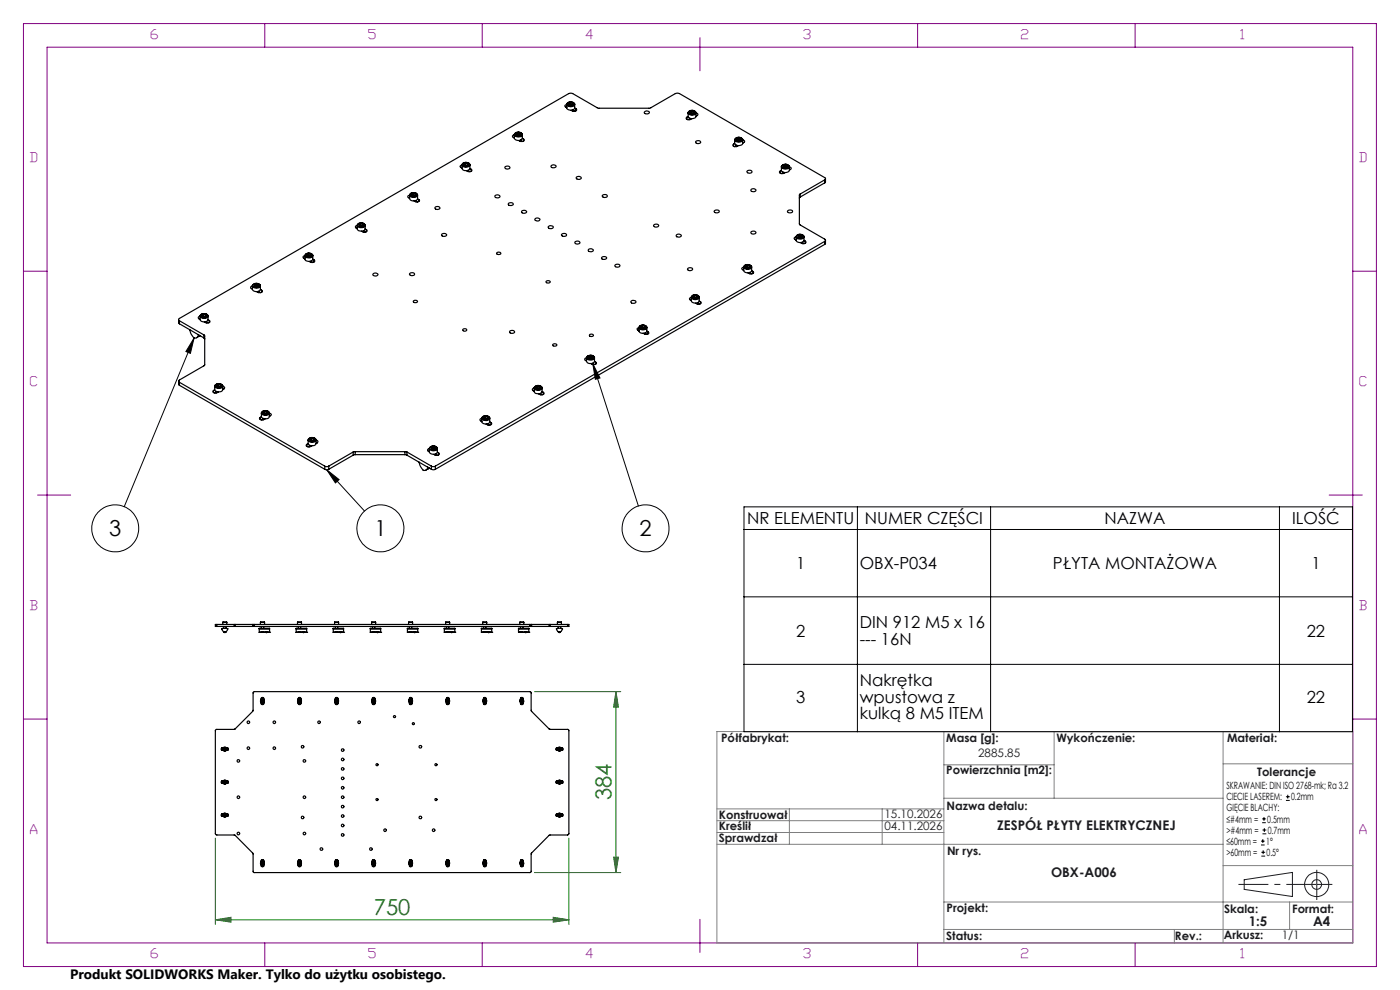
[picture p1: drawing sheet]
<svg xmlns="http://www.w3.org/2000/svg" width="297mm" height="210mm" viewBox="0 0 297 210" stroke-linecap="round" stroke-linejoin="round" font-family="sans-serif">
<g fill="none" stroke="#000" stroke-width=".25">
<path d="M98 35h.1M98 35v.7a1.01 1.01 0 0 0 1.7 0M98 35l-.4 .3 .4 .4M98 35a.97 .97 0 0 0 1.7 0M98.2 34.7a.88 .88 0 0 1 1.4 .3 .84 .84 0 0 1-1.5-.2zM98.7 35.1h-.1h.4M98.7 34.6l-.3 .2 .1 .3 .5 .1 .3-.2-.1-.3M98.7 34.6l.5 .1M98.7 34.6v.5M98.7 35.1h.3M99 35.1h.1M99.2 34.7v.3"/>
<path d="M99.3 36.1v.3M99.3 36.2l.4 .2M99.7 34.8a1.01 1.01 0 0 0-1.7 .2M99.7 34.9v.8M99.7 35.8l.2 .1M99.9 35.9l.2 .2-.2 .3h-.6l-.4-.2M99.9 35.9v.5M107.2 35.3a.51 .51 0 0 1 .6-.1 .51 .51 0 0 1 .3 .5 .6 .6 0 0 1-1-.3zM109.1 29.2h.1M109.1 28.6h.1M109.1 28.6v.7a.97 .97 0 0 0 1.7 0M109.1 28.6l-.4 .3 .4 .4"/>
<path d="M109.1 28.6a.97 .97 0 0 0 1.7 0M109.4 28.2a.83 .83 0 0 1 1.3 .3 .84 .84 0 0 1-1.5-.1zM109.9 28.6l-.2 .1h.4M109.9 28.2l-.4 .2 .1 .3h.5l.3-.1-.1-.3M109.9 28.2l.4 .1M109.9 28.2v.4M109.9 28.6l.2 .1M110.1 28.7h.1M110.3 28.3v.3M110.5 29.7v.3M110.5 29.8l.3 .2M110.8 28.4a1 1 0 0 0-1.7 .2"/>
<path d="M110.8 28.5v.8M110.8 29.3l.3 .2M111.1 29.5l.1 .1a.64 .64 0 0 1-.5 .5 .64 .64 0 0 1-.7-.3M111.1 29.5v.4M117 35.1l.3-.1 .7 .2a.55 .55 0 0 1-.6 .4 .55 .55 0 0 1-.5-.4zM120.2 22.8h.1M120.2 22.2a.96 .96 0 0 1 1.7-.2v.9M120.2 22.1v.8a.97 .97 0 0 0 1.7 0M120.2 22.2l-.4 .3 .4 .4M120.4 21.9a.9 .9 0 0 1 1.4 .2 .84 .84 0 0 1-1.5-.1zM121 22.2l-.1 .1h.3M121 21.8l-.4 .2 .1 .3h.5l.3-.2-.1-.2"/>
<path d="M121 21.8l.4 .1M121 21.8v.4M121 22.2l.2 .1M121.2 22.3h.1M121.4 21.9v.3M121.6 23.3v.3M121.6 23.4l.4 .2M121.9 22.1a.99 .99 0 0 1-1.7 .1M121.9 22.9l.3 .2M122.2 23.1l.1 .1a.64 .64 0 0 1-.5 .5 .64 .64 0 0 1-.7-.3M122.2 23.1v.4M122.2 37.6a.56 .56 0 0 1 .6-.2 .56 .56 0 0 1 .5 .5 .6 .6 0 0 1-1.1-.3z"/>
<path d="M136.8 23.7a.5 .5 0 0 1 .6-.2 .5 .5 0 0 1 .3 .5 .56 .56 0 0 1-.6 .2 .56 .56 0 0 1-.4-.4zM145.7 24.9l-.1 .1a.64 .64 0 0 0 .5 .5 .64 .64 0 0 0 .7-.3M145.7 24.9v.4M146 23.9v.8a.97 .97 0 0 0 1.7 0M146 24.7l-.3 .2M146.1 23.7a.97 .97 0 0 1 1.6 .3 .97 .97 0 0 1-1.7-.1zM146.3 23.6a.74 .74 0 0 1 .7-.2 .74 .74 0 0 1 .5 .7 .87 .87 0 0 1-1.4-.3zM146.3 25.1v.3M146.3 25.2l-.4 .2M146.7 23.6l-.3 .2 .1 .3h.4l.3-.2-.1-.2M146.7 23.6l.4 .1M146.7 23.6v.4"/>
<path d="M146.7 24l-.1 .1M146.7 24l.2 .1M146.9 24.1h-.3M146.9 24.1h.1M147.1 23.7v.3M147.6 30a.56 .56 0 0 1 .6-.2 .56 .56 0 0 1 .4 .5 .6 .6 0 0 1-1-.3zM147.7 24l.4 .3-.4 .4M147.7 23.9v.8M147.7 24.6h.1M155.6 30.6l-.1 .1a.61 .61 0 0 0 .5 .5 .61 .61 0 0 0 .6-.3M155.6 30.6v.4M155.9 29.7v.7a.97 .97 0 0 0 1.7 0"/>
<path d="M155.9 30.4l-.3 .2M156 29.4a.75 .75 0 0 1 .8-.3 .75 .75 0 0 1 .6 .7 .91 .91 0 0 1-1.4-.3zM156.2 30.8v.3M156.2 30.9l-.4 .2M156.6 29.3l-.3 .2 .1 .3h.4l.4-.1-.1-.3M156.6 29.3l.5 .1M156.6 29.3v.4M156.6 29.7l-.1 .1M156.6 29.7l.2 .1M156.8 29.8h-.3M156.8 29.8h.1M157.1 29.4v.3"/>
<path d="M157.6 29.7a.96 .96 0 0 1-1.7-.1 1.01 1.01 0 0 1 1.7 0v.8M157.6 29.7l.4 .3-.4 .4M157.6 30.3h.1M158.6 36.2a.51 .51 0 0 1 .6-.1 .51 .51 0 0 1 .3 .5 .6 .6 0 0 1-1-.3zM165.5 36.3l-.1 .1a.64 .64 0 0 0 .5 .5 .64 .64 0 0 0 .6-.3M165.5 36.3v.5M165.8 35.4v.7a.97 .97 0 0 0 1.7 0v-.7M165.8 36.2l-.3 .1M166.1 35a.83 .83 0 0 1 1.3 .3 .84 .84 0 0 1-1.5-.1zM166.1 36.5v.3M166.1 36.6l-.4 .2M166.5 35l-.3 .2 .1 .3 .4 .1 .3-.2v-.3"/>
<path d="M166.5 35l.5 .1M166.5 35v.4M166.5 35.4l-.1 .1M166.5 35.4l.2 .1M166.7 35.5h-.3M166.7 35.5h.1M167 35.1v.3M167.4 35.2a.97 .97 0 0 0-1.6 .2 .99 .99 0 0 0 1.7 0M167.4 35.3l.1 .1M167.5 35.4l.4 .3-.4 .4M167.5 36h.1M174.9 38.2a.26 .26 0 0 0 .2-.3 .26 .26 0 0 0-.2-.2l-31-17.9-.6 .1-5.5 3.1h-10.8l-5.5-3.1-.6-.1-82.8 47.7a.26 .26 0 0 0-.2 .3 .26 .26 0 0 0 .2 .2"/>
<path d="M174.9 38.2l-5.1 3M174.9 38.2v.6M174.9 38.8l-5.1 3M175.1 37.9v.7l-.2 .2M64.6 54.9h.1M64.7 54.2a.96 .96 0 0 1 1.7-.1v.9a.97 .97 0 0 1-1.7 0M64.7 54.2l-.4 .3 .4 .4M64.7 54.2a1.01 1.01 0 0 0 1.7 0M64.7 54.2v.8M64.9 53.9a.85 .85 0 0 1 1.4 .3 .86 .86 0 0 1-1.5-.1zM65.4 53.9v.4M65.4 53.9l-.3 .2 .1 .2 .4 .1 .4-.2-.1-.2"/>
<path d="M65.4 53.9l.5 .1M65.4 54.3l-.1 .1M65.4 54.3h.3M65.7 54.3l-.4 .1M65.7 54.3h.1M65.9 54v.3M66 55.3v.4M66 55.4l.4 .3M66.4 55l.2 .1M66.6 55.1l.1 .1a.64 .64 0 0 1-.5 .5 .64 .64 0 0 1-.6-.3M66.6 55.1v.5M75.8 47.8l-.4 .3 .3 .4"/>
<path d="M75.8 47.8a1.01 1.01 0 0 0 1.7 0M76.1 47.4a.85 .85 0 0 1 1.3 .4 .86 .86 0 0 1-1.5-.1zM76.5 47.9h.3M76.5 47.5l-.3 .2 .1 .2 .4 .1 .4-.2-.1-.3M76.5 47.5h.5M76.5 47.5v.4M76.8 47.9h.1M77 47.5v.4M77.1 48.9v.3M77.1 49l.4 .2M77.5 47.7a.98 .98 0 0 0-1.7 .1M77.5 47.7v.8a.97 .97 0 0 1-1.7 0v-.7"/>
<path d="M77.5 48.6l.2 .1M77.7 48.7l.2 .1a.64 .64 0 0 1-.6 .5 .64 .64 0 0 1-.6-.3M77.7 48.7v.5M79.2 58l.6-.1 .3 .2a.47 .47 0 0 1-.3 .5 .47 .47 0 0 1-.6-.2l-.1-.2zM86.9 42.1h.1M86.9 41.4h.1M86.9 41.4l-.4 .3 .4 .4M86.9 58.1a.56 .56 0 0 1 .6-.3 .56 .56 0 0 1 .4 .5 .6 .6 0 0 1-1-.2zM86.9 41.4a1.01 1.01 0 0 0 1.7 0M87.1 41.1a.88 .88 0 0 1 1.4 .3 .88 .88 0 0 1-1.5-.1zM87.6 41.5h.3M87.6 41.1l-.3 .1 .1 .3 .4 .1 .4-.2-.1-.3"/>
<path d="M87.6 41.1h.5M87.6 41.1v.3M87.6 41.4l-.1 .1M87.6 41.4l.3 .1M87.9 41.5h.1M88.1 41.1v.3M88.2 42.5v.3M88.2 42.6l.4 .3M88.6 41.3a1.01 1.01 0 0 0-1.7 .1M88.6 41.3v.8a.97 .97 0 0 1-1.7 0v-.7M88.6 42.2l.2 .1M88.8 42.3l.2 .1a.65 .65 0 0 1-.6 .5 .65 .65 0 0 1-.6-.3"/>
<path d="M88.8 42.3v.4M92.4 43.9a.51 .51 0 0 1 .5-.1 .51 .51 0 0 1 .4 .5 .56 .56 0 0 1-.6 .2 .56 .56 0 0 1-.4-.5zM93.8 49.6a.51 .51 0 0 1 .6-.1 .51 .51 0 0 1 .3 .5 .56 .56 0 0 1-.6 .2 .56 .56 0 0 1-.4-.5zM105 41.5a.56 .56 0 0 1 .6-.2 .56 .56 0 0 1 .4 .5 .62 .62 0 0 1-1-.3zM105.4 53.6a.47 .47 0 0 1 .5-.1 .47 .47 0 0 1 .3 .4 .49 .49 0 0 1-.8-.3zM107.9 43.1a.51 .51 0 0 1 .6-.2 .51 .51 0 0 1 .3 .6 .56 .56 0 0 1-.5 .1 .56 .56 0 0 1-.5-.4zM110.7 44.7a.51 .51 0 0 1 .6-.1 .51 .51 0 0 1 .4 .5 .56 .56 0 0 1-.6 .2 .56 .56 0 0 1-.4-.5zM113.5 46.5a.63 .63 0 0 1 1 .1 .65 .65 0 0 1-1 0zM115.9 59.7a.47 .47 0 0 1 .4-.2 .47 .47 0 0 1 .4 .4 .47 .47 0 0 1-.5 .2 .47 .47 0 0 1-.3-.4zM116.3 48.1a.65 .65 0 0 1 1.1 .2 .6 .6 0 0 1-.6 .2 .6 .6 0 0 1-.5-.4zM119.2 49.6a.51 .51 0 0 1 .6-.1 .51 .51 0 0 1 .4 .5 .6 .6 0 0 1-1.1-.3zM122 51.4a.56 .56 0 0 1 .6-.3 .56 .56 0 0 1 .4 .5 .6 .6 0 0 1-1-.2z"/>
<path d="M124.9 52.9l.5-.1 .4 .1a.49 .49 0 0 1-.3 .6 .49 .49 0 0 1-.6-.2l-.1-.2zM127.6 54.6a.63 .63 0 0 1 1.1 .2 .61 .61 0 0 1-1.1-.2zM127.9 41.4a.51 .51 0 0 1 .6-.2 .51 .51 0 0 1 .3 .5 .6 .6 0 0 1-1-.2zM130.5 56.3a.63 .63 0 0 1 1 .1 .58 .58 0 0 1-.6 .3 .58 .58 0 0 1-.4-.4zM138.8 47.7a.5 .5 0 0 1 .6-.2 .5 .5 0 0 1 .3 .5 .56 .56 0 0 1-.6 .2 .56 .56 0 0 1-.4-.4zM143.6 49.8l.5-.1 .3 .1a.49 .49 0 0 1-.2 .5 .49 .49 0 0 1-.6-.1l-.2-.2zM146 56.9a.5 .5 0 0 1 .6-.2 .5 .5 0 0 1 .3 .5 .56 .56 0 0 1-.6 .2 .56 .56 0 0 1-.4-.4zM151.6 44.7a.51 .51 0 0 1 .6-.2 .51 .51 0 0 1 .3 .5 .6 .6 0 0 1-1-.2zM157.8 56.6v.8a.97 .97 0 0 0 1.7 0v-.9a.98 .98 0 0 0-1.7 .2M157.8 56.7l-.5 .3 .4 .3M158 56.3a.76 .76 0 0 1 .8-.2 .76 .76 0 0 1 .5 .7 .91 .91 0 0 1-1.4-.3zM158.5 56.3l-.3 .2 .1 .3h.4l.4-.2-.1-.2"/>
<path d="M158.5 56.3l.5 .1M158.5 56.3v.4M158.5 56.7l-.1 .1M158.5 56.7l.2 .1M158.7 56.8h-.3M158.7 56.8h.1M159 56.4v.3M159.1 57.8v.3M159.1 57.9l.4 .2M159.4 40.1l.5-.1 .4 .2a.49 .49 0 0 1-.3 .5 .49 .49 0 0 1-.6-.1l-.1-.2zM159.4 49.1a.51 .51 0 0 1 .6-.1 .51 .51 0 0 1 .3 .5 .56 .56 0 0 1-.6 .2 .56 .56 0 0 1-.4-.5zM159.5 56.6a.99 .99 0 0 1-1.7 .1"/>
<path d="M159.5 57.4l.2 .2M159.7 57.6l.1 .1a.64 .64 0 0 1-.5 .5 .64 .64 0 0 1-.6-.3M159.7 57.6v.4M167.2 44.7a.51 .51 0 0 1 .6-.2 .51 .51 0 0 1 .3 .5 .6 .6 0 0 1-1-.2zM168.8 50.9h.1M168.9 50.2v.8a.97 .97 0 0 0 1.7 0v-.9a.98 .98 0 0 0-1.7 .2M168.9 50.3l-.4 .2 .4 .4M168.9 50.3a1.01 1.01 0 0 0 1.7 0M169.1 50a.9 .9 0 0 1 1.4 .2 .86 .86 0 0 1-1.5-.1zM169.6 50.3l-.1 .1 .4-.1M169.6 49.9l-.3 .2 .1 .2 .4 .1 .4-.2-.1-.2M169.6 49.9l.5 .1"/>
<path d="M169.6 49.9v.4M169.6 50.3h.3M169.8 41.2l-.2 .1v6.3l5.3 3.1a.26 .26 0 0 1 .2 .3 .26 .26 0 0 1-.2 .2M169.8 41.8l-.2 .2M169.8 41.2v.6M169.9 50.3h.1M170.1 50v.3M170.2 51.4v.3M170.2 51.5l.4 .2M170.6 51l.2 .1M170.8 51.1l.2 .2a.64 .64 0 0 1-.6 .4 .64 .64 0 0 1-.6-.2M170.8 51.1v.5"/>
<path d="M174.9 51.2l-82.5 47.7M174.9 51.2v.6M174.9 51.8l-82.5 47.7M175.1 51v.7l-.2 .1M37.9 67.8v.7l.2 .2M38.1 68l5.2 3M38.1 68.7l5.2 3M38.1 68v.7M40.3 69.9l.4 1.2a.69 .69 0 0 0 .7 .6 .69 .69 0 0 0 .7-.6M42.1 71v.1M42.2 71.4l.2-.2-.7 .4M42.2 71l-.1 .1"/>
<path d="M42.4 67.7h.1M42.4 67.1a.98 .98 0 0 1 1.7-.2v.9a.97 .97 0 0 1-1.7 0M42.4 67.1h.1M42.4 67.1l-.3 .3 .3 .4M42.4 67.1a.97 .97 0 0 0 1.7 0M42.4 67.1v.7M42.7 66.7a.83 .83 0 0 1 1.3 .3 .84 .84 0 0 1-1.5-.1zM43.1 67.2h.3M43.2 66.7l-.3 .2v.3h.5l.3-.1-.1-.3M43.2 66.7l.4 .1M43.2 66.7v.4M43.2 67.1l-.1 .1"/>
<path d="M43.2 67.1l.2 .1M43.3 71l.1 .2v6.3l-5.3 3.1a.26 .26 0 0 0-.2 .2 .26 .26 0 0 0 .2 .3M43.3 71.7l.1 .2M43.3 71v.7M43.4 67.2h.1M43.6 66.8v.3M43.8 68.2v.3M43.8 68.3l.4 .2M44.1 67.8l.3 .2M44.4 68l.1 .1a.64 .64 0 0 1-.5 .5 .64 .64 0 0 1-.6-.3M44.4 68v.4M53.5 61.3h.1"/>
<path d="M53.6 60.7a.96 .96 0 0 1 1.6-.2v.9a.97 .97 0 0 1-1.6 0M53.6 60.7l-.4 .3 .4 .3M53.6 60.6v.8M53.7 60.4a.9 .9 0 0 1 1.4 .2 .84 .84 0 0 1-1.4-.1zM54.3 60.7l-.1 .1 .3-.1M54.3 60.3l-.3 .2v.2l.5 .1 .4-.2-.1-.2M54.3 60.3l.5 .1M54.3 60.3v.4M54.3 60.7h.2M54.5 60.7h.1M54.8 60.4v.3M54.9 61.8v.3"/>
<path d="M54.9 61.9l.4 .2M55.2 60.6a.99 .99 0 0 1-1.6 .1M55.2 61.4l.3 .2M55.5 61.6l.1 .1a.64 .64 0 0 1-.5 .4 .64 .64 0 0 1-.6-.2M55.5 61.6v.4M87.7 63.8a.47 .47 0 0 1 .5-.1 .47 .47 0 0 1 .3 .4 .47 .47 0 0 1-.4 .1 .47 .47 0 0 1-.4-.4zM98.2 69.9a.4 .4 0 0 1 .5-.2 .4 .4 0 0 1 .2 .5h-.5l-.2-.1zM108.2 70.2a.51 .51 0 0 1 .6-.2 .51 .51 0 0 1 .3 .5 .56 .56 0 0 1-.6 .2 .56 .56 0 0 1-.4-.4zM117.3 73.1a.48 .48 0 0 1 .4-.2 .48 .48 0 0 1 .4 .4 .48 .48 0 0 1-.5 .1 .48 .48 0 0 1-.3-.3zM124.4 75.9a1 1 0 0 1 1.7-.1v.8M124.4 75.9h.1M124.4 75.9v.7a.97 .97 0 0 0 1.7 0"/>
<path d="M124.4 75.9l-.4 .3 .4 .4M124.4 75.9a1.01 1.01 0 0 0 1.7 0M124.7 75.5a.83 .83 0 0 1 1.3 .4 .88 .88 0 0 1-1.5-.1zM125.1 76h.3M125.1 70.9h.3l.5 .1a.41 .41 0 0 1-.4 .4 .41 .41 0 0 1-.4-.4zM125.2 75.6l-.4 .1 .1 .3 .5 .1 .3-.2-.1-.3M125.2 75.6h.4M125.2 75.6v.3M125.2 75.9l-.1 .1M125.2 75.9l.2 .1M125.4 76h.1M125.6 75.6v.3"/>
<path d="M125.8 77v.3M125.8 77.1l.4 .2M126.1 76.7l.3 .1M126.4 76.8l.1 .1a.64 .64 0 0 1-.5 .5 .64 .64 0 0 1-.7-.3M126.4 76.8v.4M133.8 63.9a.65 .65 0 0 1 1.1 .2 .6 .6 0 0 1-.6 .2 .6 .6 0 0 1-.5-.4zM135.5 69.5h.1M135.5 69.5l-.4 .3 .4 .4M135.5 69.5a.97 .97 0 0 0 1.7 0M135.7 69.2a1.16 1.16 0 0 1 1.5 .1v.9a.98 .98 0 0 1-1.7 0zM135.8 69.1a.83 .83 0 0 1 1.3 .4 .84 .84 0 0 1-1.5-.2zM136.3 69.5l.2 .1"/>
<path d="M136.3 69.1l-.3 .2v.3l.5 .1 .3-.2-.1-.3M136.3 69.1l.4 .1M136.3 69.1v.4M136.5 69.6h.1M136.7 69.2v.3M136.9 70.6v.3M136.9 70.7l.4 .2M137.2 70.3l.3 .1M137.5 70.4l.1 .4-.3 .1-.8-.2M137.5 70.4v.4M146.6 63.1v.7a.97 .97 0 0 0 1.7 0v-.9a1 1 0 0 0-1.7 .2M146.6 63.1h.1"/>
<path d="M146.6 63.1l-.3 .3 .3 .3M146.6 63.1a.97 .97 0 0 0 1.7 0M146.9 62.7a.83 .83 0 0 1 1.3 .3 .84 .84 0 0 1-1.4-.1zM147.3 63.2h.3M147.4 62.7l-.3 .2v.3h.5l.4-.1-.2-.3M147.4 62.7l.4 .1M147.4 62.7v.4M147.4 63.1l-.1 .1M147.4 63.1l.2 .1M147.6 63.2h.1M147.8 62.8v.3M148 64.2v.3"/>
<path d="M148 64.3l.4 .2M148.3 63.8l.3 .2M148.6 64l.1 .1a.64 .64 0 0 1-.5 .5 .64 .64 0 0 1-.6-.3M148.6 64v.4M37.9 80.8v.8l.2 .1M38.1 81.1l30.8 17.8M38.1 81.1v.6M38.1 81.7l30.8 17.8M45.3 82.8l-.1 .1a.63 .63 0 0 0 .5 .5 .63 .63 0 0 0 .7-.3M45.3 82.8v.5M45.5 81.9v.7a1 1 0 0 0 1.8 0M45.5 82.7l-.2 .1"/>
<path d="M45.7 81.6a.95 .95 0 0 1 1.5 .3 .97 .97 0 0 1-1.7 0zM45.7 81.7a.93 .93 0 0 1 1.5 .2 .87 .87 0 0 1-1.6-.1zM45.9 83v.4M45.9 83.1l-.4 .3M46.3 82h-.1h.3M46.3 81.6l-.3 .1 .1 .3 .4 .1 .3-.2-.1-.2M46.3 81.6l.4 .1M46.3 81.6v.4M46.3 82h.2M46.5 82h.1M46.7 81.7v.3M47.3 81.9l.4 .3-.4 .4"/>
<path d="M47.3 82.6h.1M47.3 81.9v.7M55.2 88.5l-.1 .1a.61 .61 0 0 0 .5 .5 .61 .61 0 0 0 .6-.2M55.2 88.5v.5M55.5 87.6v.8a.97 .97 0 0 0 1.6 0v-.9a.98 .98 0 0 0-1.6 .2 .99 .99 0 0 0 1.6-.1M55.5 88.4l-.3 .1M55.6 87.4a.9 .9 0 0 1 1.4 .2 .84 .84 0 0 1-1.4-.1zM55.8 88.8v.3M55.8 88.9l-.4 .2M56.2 87.7l-.1 .1 .3-.1M56.2 87.3l-.3 .1 .1 .3 .4 .1 .4-.2-.1-.2M56.2 87.3l.5 .1"/>
<path d="M56.2 87.3v.4M56.2 87.7h.2M56.4 87.7h.1M56.7 87.4v.3M57.1 87.7l.5 .2-.5 .4M57.1 88.3h.1M65.1 94.3l-.1 .1a.64 .64 0 0 0 .5 .5 .64 .64 0 0 0 .6-.3M65.1 94.3v.4M65.4 93.3v.8a.97 .97 0 0 0 1.7 0v-.8M65.4 94.1l-.3 .2M65.5 93.1a.97 .97 0 0 1 1.6 .3 .97 .97 0 0 1-1.7-.1zM65.5 93.1a.93 .93 0 0 1 1.5 .2 .84 .84 0 0 1-1.5-.1z"/>
<path d="M65.7 94.5v.3M65.7 94.6l-.4 .2M66.1 93.4l-.1 .1 .3-.1M66.1 93l-.3 .2 .1 .2 .4 .1 .3-.2-.1-.2M66.1 93l.4 .1M66.1 93v.4M66.1 93.4h.2M66.3 93.4l.1 .1M66.5 93.1v.3M67.1 93.4l.4 .3-.4 .3M67.1 94h.1M68.9 98.9h.8"/>
<path d="M68.9 99.5h.8M68.9 98.9v.6M69.7 98.9v.6M74.9 95.9l-5.2 3M74.9 95.9v.6M74.9 96.5l-5.2 3M75.4 95.8l-.5 .1M75.4 96.4l-.5 .1M75.4 95.8h10.5M75.4 95.8v.6M75.4 96.4h10.5M85.9 95.8l.4 .1"/>
<path d="M85.9 96.4l.4 .1M85.9 95.8v.6M86.3 95.9l5.2 3M86.3 95.9v.6M86.3 96.5l5.2 3M88.9 98l.5 1.2a.69 .69 0 0 0 .7 .6 .69 .69 0 0 0 .6-.6M90.7 99.1v.1M90.8 99.5l.3-.2-.8 .4M90.8 99.1l-.1 .1M91.1 95.8h.1M91.1 95.2a.96 .96 0 0 1 1.7-.2v.9M91.1 95.1v.8a.97 .97 0 0 0 1.7 0"/>
<path d="M91.1 95.2l-.4 .3 .4 .3M91.4 94.7a.74 .74 0 0 1 .8-.1 .74 .74 0 0 1 .4 .6 .91 .91 0 0 1-1.4-.2zM91.5 98.9h.9M91.5 99.5h.9M91.5 98.9v.6M91.9 94.8l-.4 .2 .1 .2 .4 .1 .4-.2-.1-.2M91.9 94.8l.4 .1M91.9 94.8v.4M91.9 95.2h-.2M91.9 95.2h.2M92.1 95.2l-.3 .1M92.1 95.2h.1"/>
<path d="M92.3 94.9v.3M92.4 98.9v.6M92.4 96.3v.3M92.4 96.4l.4 .2M92.8 95.1a.99 .99 0 0 1-1.7 .1M92.8 95.9l.2 .2M93 96.1l.2 .1a.64 .64 0 0 1-.5 .5 .64 .64 0 0 1-.7-.3M93 96.1v.4M102.2 89.4h.1M102.2 88.8a.96 .96 0 0 1 1.7-.2v.9M102.2 88.7v.8a.97 .97 0 0 0 1.7 0M102.2 88.8l-.4 .2 .4 .4"/>
<path d="M102.2 88.8a1.01 1.01 0 0 0 1.7 0M102.4 88.5a.89 .89 0 0 1 1.4 .2 .86 .86 0 0 1-1.5-.1zM103 88.4l-.4 .1 .1 .3 .5 .1 .3-.2-.1-.2M103 88.4l.4 .1M103 88.4v.4M103 88.8l-.2 .1M103 88.8h.2M103.2 88.8l-.3 .1M103.2 88.8h.1M103.4 88.5v.3M103.5 89.8v.4M103.5 89.9l.4 .3"/>
<path d="M103.9 89.5l.2 .1M104.1 89.6l.2 .1a.64 .64 0 0 1-.5 .5 .64 .64 0 0 1-.7-.3M104.1 89.6v.5M113.3 82.3a.96 .96 0 0 1 1.7-.1v.8M113.3 82.3v.7a.97 .97 0 0 0 1.7 0M113.3 82.3l-.4 .3 .4 .4M113.3 82.3a1.01 1.01 0 0 0 1.7 0M113.3 83h.1M113.5 82a.9 .9 0 0 1 1.4 .3 .86 .86 0 0 1-1.5-.1zM114.1 82l-.4 .2 .1 .2 .5 .1 .3-.2-.1-.3M114.1 82h.4M114.1 82v.4"/>
<path d="M114.1 82.4h-.2M114.1 82.4h.2M114.3 82.4h-.3M114.3 82.4h.1M114.5 82v.4M114.7 83.4v.3M114.7 83.5l.3 .2M115 83.1l.3 .1M115.3 83.2l.1 .1a.64 .64 0 0 1-.5 .5 .64 .64 0 0 1-.7-.3M115.3 83.2v.5M46 132.5h-.3v.4h.3M46 132.5h3.7"/>
<path d="M46 132.9h3.7M46 132.5v.4M47.1 133.3h1.2a.63 .63 0 0 1-.6 .8 .63 .63 0 0 1-.6-.8zM47.3 132h.8M47.3 132v.5M47.4 134h.1M47.4 134l.1 .1M47.4 132.9v.4M47.5 134.1h.4M47.5 134.1h.1M47.7 134.1h.1M47.8 134.1h.1"/>
<path d="M47.9 134h.1M47.9 134v.1M47.9 132.9v.4M48.1 132v.5M49.7 132.5h.2M49.7 132.9h.2M49.7 132.5v.4M49.9 132.5h3.7M49.9 132.9h3.7M49.9 132.5v.4M53.6 132.5h.1M53.6 132.9h.1"/>
<path d="M53.6 132.5v.4M53.7 132.5h.3M53.7 132.9h.3M53.7 132.5v.4M54 132.5v.4M54 132.5h58.4M54 132.9h58.4M55 133.3v.1M55 133.4v.7M55 134.1h.1M55 133.3h2.2M55 134.1h.5"/>
<path d="M55 133.4h2.2M55.2 132h.9M55.2 132v.5M55.4 132.9v.4M55.5 134.1h.1M55.5 134h.3M55.7 134l.2 .1M55.8 134.1h-.3M55.9 134.1h.1M55.9 134.1h.5M56 132.9v.4M56.1 132v.5"/>
<path d="M56.4 134.1h.3M56.4 134.1h.1M56.7 134.1h.1M56.7 134.1h.5M57.2 133.3v.1M57.2 133.4v.7M57.2 134.1h.1M62.8 133.3v.1M62.8 133.4v.7M62.8 134.1h.1M62.8 134.1h.5M62.8 133.4h2.3"/>
<path d="M62.8 133.3h2.3M63.1 132h.9M63.1 132v.5M63.3 132.9v.4M63.3 134.1h.1M63.4 134h.3M63.6 134l.1 .1M63.7 134.1h-.4M63.7 134.1h.1M63.7 134.1h.5M63.8 132.9v.4M64 132v.5"/>
<path d="M64.2 134.1h.4M64.2 134.1h.1M64.6 134.1h.1M64.6 134.1h.5M65.1 133.3v.1M65.1 133.4v.7M65.1 134.1h.1M70.7 133.3v.1M70.7 133.4v.7M70.7 134.1h.1M70.7 134.1h.5M70.7 133.4h2.2"/>
<path d="M70.7 133.3h2.2M71 132h.8M71 132v.5M71.2 132.9v.4M71.2 134.1h.1M71.3 134h.2M71.5 134l.1 .1M71.6 134.1h-.4M71.6 134.1h.1M71.6 134.1h.5M71.6 132.9v.4M71.8 132v.5"/>
<path d="M72.1 134.1h.3M72.1 134.1h.1M72.4 134.1h.1M72.4 134.1h.5M72.9 133.3v.1M72.9 133.4v.7M72.9 134.1h.1M78.6 133.3v.1M78.6 133.4v.7M78.6 134.1h.1M78.6 134.1h.5M78.6 133.4h2.2"/>
<path d="M78.6 133.3h2.2M78.8 132h.9M78.8 132v.5M79 132.9v.4M79.1 134.1h.1M79.1 134h.3M79.3 134l.2 .1M79.4 134.1h-.3M79.5 134.1h.1M79.5 134.1h.4M79.5 132.9v.4M79.7 132v.5"/>
<path d="M79.9 134.1h.4M79.9 134.1h.1M80.3 134.1h.1M80.3 134.1h.5M80.8 133.3v.1M80.8 133.4v.7M80.8 134.1h.1M86.4 133.3v.1M86.4 133.4v.7M86.4 134.1h.1M86.4 134.1h.5M86.4 133.4h2.2"/>
<path d="M86.4 133.3h2.2M86.7 132h.8M86.7 132v.5M86.9 132.9v.4M86.9 134.1h.1M87 134h.3M87.2 134l.1 .1M87.3 134.1h-.4M87.3 134.1h.1M87.3 134.1h.5M87.3 132.9v.4M87.5 132v.5"/>
<path d="M87.8 134.1h.3M87.8 134.1h.1M88.1 134.1h.1M88.1 134.1h.5M88.6 133.3v.1M88.6 133.4v.7M88.6 134.1h.1M94.3 133.3v.1M94.3 133.4v.7M94.3 134.1h.1M94.3 134.1h.5M94.3 133.4h2.2"/>
<path d="M94.3 133.3h2.2M94.5 132h.9M94.5 132v.5M94.7 132.9v.4M94.8 134.1h.1M94.8 134h.3M95 134l.2 .1M95.1 134.1h-.3M95.2 134.1h.1M95.2 134.1h.5M95.2 132.9v.4M95.4 132v.5"/>
<path d="M95.7 134.1h.3M95.7 134.1h.1M96 134.1h.1M96 134.1h.5M96.5 133.3v.1M96.5 133.4v.7M96.5 134.1h.1M102.1 133.3v.1M102.1 133.4v.7M102.1 134.1h.1M102.1 134.1h.5M102.1 133.4h2.2"/>
<path d="M102.1 133.3h2.2M102.4 132h.9M102.4 132v.5M102.6 132.9v.4M102.6 134.1h.1M102.7 134h.3M102.9 134l.1 .1M103 134.1h-.4M103 134.1h.1M103 134.1h.5M103.1 132.9v.4M103.3 132v.5"/>
<path d="M103.5 134.1h.4M103.5 134.1h.1M103.9 134.1h.1M103.9 134.1h.4M104.3 133.3v.1M104.3 133.4v.7M104.3 134.1h.1M110 133.3v.1M110 133.4v.7M110 134.1h.1M110 134.1h.5M110 133.4h2.2"/>
<path d="M110 133.3h2.2M110.3 132h.8M110.3 132v.5M110.4 132.9v.4M110.5 134.1h.1M110.5 134h.3M110.7 134l.2 .1M110.8 134.1h-.3M110.9 134.1h.1M110.9 134.1h.5M110.9 132.9v.4M111.1 132v.5"/>
<path d="M111.4 134.1h.3M111.4 134.1h.1M111.7 134.1h.1M111.7 134.1h.5M112.2 133.3v.1M112.2 133.4v.7M112.2 134.1h.1M112.4 132.5h.3M112.4 132.9h.3M112.4 132.5v.4M112.7 132.5h.1M112.7 132.9h.1"/>
<path d="M112.7 132.5v.4M112.8 132.5h3.7M112.8 132.9h3.7M112.8 132.5v.4M116.5 132.5h.2M116.5 132.9h.2M116.5 132.5v.4M116.7 132.5h3.7M116.7 132.9h3.7M116.7 132.5v.4M118 133.3h1.3a.64 .64 0 0 1-.6 .8 .64 .64 0 0 1-.7-.8zM118.3 132h.8"/>
<path d="M118.3 132v.5M118.4 134h.1M118.4 132.9v.4M118.4 134l.1 .1M118.5 134.1h.4M118.5 134.1h.1M118.7 134.1h.1M118.8 134.1h.1M118.9 134h.1M118.9 132.9v.4M118.9 134v.1M119.1 132v.5"/>
<path d="M120.4 132.5h.3v.4h-.3M120.4 132.5v.4M47 158.7v.4M47.1 158.6v.6M47.3 158.6v.2M47.3 159.1v.1M47.4 158.6h-.2a.27 .27 0 0 0-.3 .3 .27 .27 0 0 0 .3 .3h.2M47.6 158.7h.2v.4h-.2l-.2-.2zM48 158.6h.2a.27 .27 0 0 1 .3 .3 .27 .27 0 0 1-.3 .3h-.2M48.1 158.6v.2M48.1 159.1v.1M48.3 158.6v.6"/>
<path d="M53.8 146.8l58.7-.1 .2 .2v3.9l3.9 3.9h3.9l.2 .2-.1 22.1-.2 .1-3.9 .1-3.8 3.7v4l-.2 .2h-58.6l-.2-.2-.1-4-3.8-3.7-3.8-.1-.3-.2v-22l.2-.2h3.9l3.9-3.9zM55.4 149v.2a.27 .27 0 0 0 .3 .3 .27 .27 0 0 0 .3-.3v-.2M55.4 148.4v-.2a.27 .27 0 0 1 .3-.3 .27 .27 0 0 1 .3 .3v.2M55.4 149.1h.1M55.4 148.3h.1M55.4 148.1h.6M55.4 149.3h.6M55.5 149.4h.4M55.5 148.1h.4M55.6 148.5h.2l.1 .2-.1 .2h-.2l-.1-.2zM55.8 149.1h.2M55.8 148.3h.2"/>
<path d="M63.3 148.4v-.2a.28 .28 0 0 1 .2-.3 .28 .28 0 0 1 .3 .3v.2M63.3 149v.2a.28 .28 0 0 0 .2 .3 .28 .28 0 0 0 .3-.3v-.2M63.3 149.1h.1M63.3 148.3h.1M63.3 148.1h.5M63.3 149.3h.5M63.3 149.4h.5M63.4 148.5h.3l.1 .2-.2 .2h-.2zM63.7 149.1h.1M63.7 148.3h.1M71.1 148.4v-.2a.28 .28 0 0 1 .3-.3 .28 .28 0 0 1 .3 .3v.2M71.1 149v.2a.28 .28 0 0 0 .3 .3 .28 .28 0 0 0 .3-.3v-.2"/>
<path d="M71.1 149.1h.2M71.1 148.3h.2M71.2 149.4h.4M71.2 148.1h.4M71.2 149.3h.4M71.3 148.5h.2l.1 .2-.1 .2h-.2l-.1-.2zM71.5 149.1h.2M71.5 148.3h.2M79 148.4v-.2a.27 .27 0 0 1 .3-.3 .27 .27 0 0 1 .2 .3v.2M79 149v.2a.27 .27 0 0 0 .3 .3 .27 .27 0 0 0 .2-.3v-.2M79 149.1h.1M79 148.3h.1"/>
<path d="M79 148.1h.5M79 149.3h.5M79 149.4h.5M79.2 148.5h.2v.4h-.3l-.1-.2zM79.4 149.1h.1M79.4 148.3h.1M86.9 148.4v-.2a.27 .27 0 0 1 .2-.3 .27 .27 0 0 1 .3 .3v.2M86.9 149v.2a.27 .27 0 0 0 .2 .3 .27 .27 0 0 0 .3-.3v-.2M86.9 149.1h.1M86.9 148.3h.1M86.9 148.1h.5M86.9 149.3h.5"/>
<path d="M86.9 149.4h.4M86.9 148.1h.4M87 148.5h.2l.1 .2-.1 .2h-.2zM87.2 149.1h.2M87.2 148.3h.2M94.7 148.4v-.2a.28 .28 0 0 1 .3-.3 .28 .28 0 0 1 .2 .3v.2M94.7 149v.2a.28 .28 0 0 0 .3 .3 .28 .28 0 0 0 .2-.3v-.2M94.7 149.1h.1M94.7 148.3h.1M94.7 148.1h.5M94.7 149.3h.5M94.8 149.4h.4"/>
<path d="M94.8 148.1h.4M94.9 148.5h.2l.1 .2-.1 .2h-.2zM95.1 149.1h.1M95.1 148.3h.1M102.6 149v.2a.28 .28 0 0 0 .2 .3 .28 .28 0 0 0 .3-.3v-.2M102.6 148.4v-.2a.28 .28 0 0 1 .2-.3 .28 .28 0 0 1 .3 .3v.2M102.6 149.1h.1M102.6 148.3h.1M102.6 149.4h.4M102.6 148.1h.4M102.6 148.1h.5M102.6 149.3h.5"/>
<path d="M102.7 148.5h.2v.4h-.2l-.1-.2zM103 149.1h.1M103 148.3h.1M110.4 148.4v-.2a.27 .27 0 0 1 .3-.3 .27 .27 0 0 1 .2 .3v.2M110.4 149v.2a.27 .27 0 0 0 .3 .3 .27 .27 0 0 0 .2-.3v-.2M110.4 149.1h.1M110.4 148.3h.1M110.4 148.1h.5M110.4 149.3h.5M110.5 149.4h.4M110.5 148.1h.4M110.6 148.5h.2v.4h-.2l-.1-.2z"/>
<path d="M110.8 149.1h.1M110.8 148.3h.1M118.1 158.6v.6M118.3 158.6v.2M118.3 159.1v.1M118.4 158.6h-.2a.27 .27 0 0 0-.3 .3 .27 .27 0 0 0 .3 .3h.2M118.6 158.7h.2l.1 .2-.1 .2h-.2zM119 158.6a.29 .29 0 0 1 .4 .2 .29 .29 0 0 1-.2 .4h-.2M119.1 158.6v.2M119.1 159.1v.1M119.3 158.6v.6M119.3 158.7v.4"/>
<path d="M47 165.7v.4M47 172.7v.4M47.1 165.7v.4M47.1 172.6v.6M47.3 165.6v.2M47.3 166v.2M47.3 172.6v.1M47.3 173.1v.1M47.4 165.6h-.2a.28 .28 0 0 0-.3 .3 .28 .28 0 0 0 .3 .3h.2M47.4 172.6h-.2a.27 .27 0 0 0-.3 .3 .27 .27 0 0 0 .3 .3h.2M47.6 165.7l.3 .2-.1 .2h-.2l-.2-.2zM47.6 172.7h.2v.4h-.2l-.2-.2z"/>
<path d="M48 165.6h.2a.28 .28 0 0 1 .3 .3 .28 .28 0 0 1-.3 .3h-.2M48 172.6h.2a.27 .27 0 0 1 .3 .3 .27 .27 0 0 1-.3 .3h-.2M48.1 165.6v.2M48.1 166v.2M48.1 172.6v.1M48.1 173.1v.1M48.3 165.7v.4M48.3 172.6v.6M118.1 165.7v.4M118.1 172.6v.6M118.3 165.6v.2M118.3 166v.2"/>
<path d="M118.3 172.6v.1M118.3 173.1v.1M118.4 165.6h-.2a.28 .28 0 0 0-.3 .3 .28 .28 0 0 0 .3 .3h.2M118.4 172.6h-.2a.27 .27 0 0 0-.3 .3 .27 .27 0 0 0 .3 .3h.2M118.6 165.7l.3 .2-.1 .2h-.2l-.1-.2zM118.6 172.7h.2l.1 .2-.1 .2h-.2zM119 165.6a.3 .3 0 0 1 .5 .2 .3 .3 0 0 1-.3 .4h-.2M119 172.6a.29 .29 0 0 1 .5 .2 .29 .29 0 0 1-.3 .4h-.2M119.1 165.6v.2M119.1 166v.2M119.1 172.6v.1M119.1 173.1v.1"/>
<path d="M119.3 165.7v.4M119.3 172.6v.6M119.3 172.7v.4M55.4 183.4v.2a.27 .27 0 0 0 .3 .3 .27 .27 0 0 0 .3-.3v-.2M55.4 182.8v-.2a.27 .27 0 0 1 .3-.3 .27 .27 0 0 1 .3 .3v.2M55.4 183.5h.1M55.4 182.7h.1M55.4 182.5h.6M55.4 183.7h.6M55.5 183.8h.4M55.5 182.4h.4M55.6 182.9h.2l.1 .2-.1 .2h-.2l-.1-.2z"/>
<path d="M55.8 183.5h.2M55.8 182.7h.2M63.3 183.4v.2a.28 .28 0 0 0 .2 .3 .28 .28 0 0 0 .3-.3v-.2M63.3 182.8v-.2a.28 .28 0 0 1 .2-.3 .28 .28 0 0 1 .3 .3v.2M63.3 183.5h.1M63.3 182.7h.1M63.3 182.5h.5M63.3 183.7h.5M63.3 183.8h.5M63.3 182.4h.5M63.4 182.9h.3l.1 .2-.2 .2h-.2zM63.7 183.5h.1"/>
<path d="M63.7 182.7h.1M71.1 182.8v-.2a.28 .28 0 0 1 .3-.3 .28 .28 0 0 1 .3 .3v.2M71.1 183.4v.2a.28 .28 0 0 0 .3 .3 .28 .28 0 0 0 .3-.3v-.2M71.1 183.5h.2M71.1 182.7h.2M71.2 183.8h.4M71.2 182.4h.4M71.2 182.5h.4M71.2 183.7h.4M71.3 182.9h.2l.1 .2-.1 .2h-.2l-.1-.2zM71.5 183.5h.2M71.5 182.7h.2"/>
<path d="M79 182.8v-.2a.27 .27 0 0 1 .3-.3 .27 .27 0 0 1 .2 .3v.2M79 183.4v.2a.27 .27 0 0 0 .3 .3 .27 .27 0 0 0 .2-.3v-.2M79 183.5h.1M79 182.7h.1M79 182.5h.5M79 183.7h.5M79 183.8h.5M79 182.4h.5M79.2 182.9h.2v.4h-.3l-.1-.2zM79.4 183.5h.1M79.4 182.7h.1M86.9 183.4v.2a.27 .27 0 0 0 .2 .3 .27 .27 0 0 0 .3-.3v-.2"/>
<path d="M86.9 182.8v-.2a.27 .27 0 0 1 .2-.3 .27 .27 0 0 1 .3 .3v.2M86.9 183.5h.1M86.9 182.7h.1M86.9 182.5h.5M86.9 183.7h.5M86.9 183.8h.4M86.9 182.4h.4M87 182.9h.2l.1 .2-.1 .2h-.2zM87.2 183.5h.2M87.2 182.7h.2M94.7 182.8v-.2a.28 .28 0 0 1 .3-.3 .28 .28 0 0 1 .2 .3v.2M94.7 183.4v.2a.28 .28 0 0 0 .3 .3 .28 .28 0 0 0 .2-.3v-.2"/>
<path d="M94.7 183.5h.1M94.7 182.7h.1M94.7 182.5h.5M94.7 183.7h.5M94.8 183.8h.4M94.8 182.4h.4M94.9 182.9h.2l.1 .2-.1 .2h-.2zM95.1 183.5h.1M95.1 182.7h.1M102.6 183.4v.2a.28 .28 0 0 0 .2 .3 .28 .28 0 0 0 .3-.3v-.2M102.6 182.8v-.2a.28 .28 0 0 1 .2-.3 .28 .28 0 0 1 .3 .3v.2M102.6 183.5h.1"/>
<path d="M102.6 182.7h.1M102.6 183.8h.4M102.6 182.4h.4M102.6 182.5h.5M102.6 183.7h.5M102.7 182.9h.2v.4h-.2l-.1-.2zM103 183.5h.1M103 182.7h.1M110.4 183.4v.2a.27 .27 0 0 0 .3 .3 .27 .27 0 0 0 .2-.3v-.2M110.4 182.8v-.2a.27 .27 0 0 1 .3-.3 .27 .27 0 0 1 .2 .3v.2M110.4 183.5h.1M110.4 182.7h.1"/>
<path d="M110.4 182.5h.5M110.4 183.7h.5M110.5 183.8h.4M110.5 182.4h.4M110.6 182.9h.2v.4h-.2l-.1-.2zM110.8 183.5h.1M110.8 182.7h.1"/>
<circle cx="47.7" cy="158.9" r=".2"/>
<circle cx="47.7" cy="158.9" r=".42"/>
<circle cx="47.7" cy="158.9" r=".38"/>
<circle cx="52.7" cy="158.7" r=".27"/>
<circle cx="52.7" cy="153.2" r=".26"/>
<circle cx="55.7" cy="148.7" r=".43"/>
<circle cx="55.7" cy="148.7" r=".36"/>
<circle cx="55.7" cy="148.7" r=".2"/>
<circle cx="58.2" cy="158.7" r=".27"/>
<circle cx="58.2" cy="153.2" r=".26"/>
<circle cx="63.5" cy="148.7" r=".2"/>
<circle cx="63.5" cy="148.7" r=".38"/>
<circle cx="63.5" cy="148.7" r=".43"/>
<circle cx="64.2" cy="158.4" r=".27"/>
<circle cx="67.7" cy="153.2" r=".26"/>
<circle cx="71.4" cy="148.7" r=".38"/>
<circle cx="71.4" cy="148.7" r=".2"/>
<circle cx="71.4" cy="148.7" r=".43"/>
<circle cx="72.7" cy="159.1" r=".27"/>
<circle cx="76.2" cy="153.2" r=".26"/>
<circle cx="79.3" cy="148.7" r=".42"/>
<circle cx="79.3" cy="148.7" r=".38"/>
<circle cx="79.3" cy="148.7" r=".2"/>
<circle cx="83.7" cy="152" r=".23"/>
<circle cx="87.1" cy="148.7" r=".19"/>
<circle cx="87.1" cy="148.7" r=".43"/>
<circle cx="87.1" cy="148.7" r=".36"/>
<circle cx="87.7" cy="153.5" r=".22"/>
<circle cx="89.2" cy="158.4" r=".28"/>
<circle cx="95" cy="148.7" r=".38"/>
<circle cx="95" cy="148.7" r=".19"/>
<circle cx="95" cy="148.7" r=".43"/>
<circle cx="102.8" cy="148.7" r=".38"/>
<circle cx="102.8" cy="148.7" r=".2"/>
<circle cx="102.8" cy="148.7" r=".43"/>
<circle cx="110.7" cy="148.7" r=".43"/>
<circle cx="110.7" cy="148.7" r=".2"/>
<circle cx="110.7" cy="148.7" r=".38"/>
<circle cx="118.7" cy="158.9" r=".37"/>
<circle cx="118.7" cy="158.9" r=".2"/>
<circle cx="118.7" cy="158.9" r=".43"/>
<circle cx="47.7" cy="165.9" r=".42"/>
<circle cx="47.7" cy="172.9" r=".42"/>
<circle cx="47.7" cy="165.9" r=".21"/>
<circle cx="47.7" cy="172.9" r=".2"/>
<circle cx="47.7" cy="165.9" r=".38"/>
<circle cx="47.7" cy="172.9" r=".38"/>
<circle cx="50.6" cy="161.4" r=".27"/>
<circle cx="50.6" cy="169.1" r=".27"/>
<circle cx="50.6" cy="176.8" r=".26"/>
<circle cx="64.2" cy="173.4" r=".27"/>
<circle cx="64.6" cy="161.4" r=".27"/>
<circle cx="64.6" cy="169.1" r=".27"/>
<circle cx="64.6" cy="176.8" r=".26"/>
<circle cx="72.7" cy="165.1" r=".27"/>
<circle cx="72.7" cy="171.1" r=".27"/>
<circle cx="72.7" cy="161.1" r=".27"/>
<circle cx="72.7" cy="169.1" r=".27"/>
<circle cx="72.7" cy="175.1" r=".27"/>
<circle cx="72.7" cy="163.1" r=".27"/>
<circle cx="72.7" cy="177.1" r=".27"/>
<circle cx="72.7" cy="173.1" r=".26"/>
<circle cx="72.7" cy="167.1" r=".26"/>
<circle cx="80" cy="162.2" r=".23"/>
<circle cx="80" cy="169.6" r=".22"/>
<circle cx="81.7" cy="176.1" r=".26"/>
<circle cx="89.2" cy="173.4" r=".28"/>
<circle cx="92" cy="176.1" r=".26"/>
<circle cx="92.5" cy="162.2" r=".23"/>
<circle cx="92.5" cy="169.6" r=".22"/>
<circle cx="118.7" cy="165.9" r=".43"/>
<circle cx="118.7" cy="165.9" r=".37"/>
<circle cx="118.7" cy="172.9" r=".37"/>
<circle cx="118.7" cy="172.9" r=".19"/>
<circle cx="118.7" cy="172.9" r=".43"/>
<circle cx="118.7" cy="165.9" r=".2"/>
<circle cx="55.7" cy="183.1" r=".43"/>
<circle cx="55.7" cy="183.1" r=".36"/>
<circle cx="55.7" cy="183.1" r=".2"/>
<circle cx="63.5" cy="183.1" r=".38"/>
<circle cx="63.5" cy="183.1" r=".2"/>
<circle cx="63.5" cy="183.1" r=".43"/>
<circle cx="68.2" cy="180.1" r=".28"/>
<circle cx="71.4" cy="183.1" r=".2"/>
<circle cx="71.4" cy="183.1" r=".38"/>
<circle cx="71.4" cy="183.1" r=".43"/>
<circle cx="78.7" cy="180.1" r=".27"/>
<circle cx="79.3" cy="183.1" r=".42"/>
<circle cx="79.3" cy="183.1" r=".2"/>
<circle cx="79.3" cy="183.1" r=".38"/>
<circle cx="87.1" cy="183.1" r=".19"/>
<circle cx="87.1" cy="183.1" r=".43"/>
<circle cx="87.1" cy="183.1" r=".36"/>
<circle cx="95" cy="183.1" r=".38"/>
<circle cx="95" cy="183.1" r=".19"/>
<circle cx="95" cy="183.1" r=".43"/>
<circle cx="102.8" cy="183.1" r=".2"/>
<circle cx="102.8" cy="183.1" r=".38"/>
<circle cx="102.8" cy="183.1" r=".43"/>
<circle cx="110.7" cy="183.1" r=".43"/>
<circle cx="110.7" cy="183.1" r=".2"/>
<circle cx="110.7" cy="183.1" r=".38"/>
</g>
<g fill="none" stroke="#000" stroke-width=".21">
<path d="M41.2 71.7l-.8 3.3-1-.4zM41.2 71.7l-14.8 35.8M125.8 77.2l1.5 3-1 .3zM125.8 77.2l9.6 30.1M69.3 99.7l2.6 2-.7 .7zM69.3 99.7l8 8.7"/>
<circle cx="24.4" cy="112.1" r="5"/>
<circle cx="80.7" cy="112.1" r="5"/>
<circle cx="137" cy="112.1" r="5"/>
</g>
<g fill="none" stroke="#191924" stroke-width=".21">
<path d="M263.9 186.6l10.3-1.5v5.1l-10.3-1.5z"/>
<circle cx="279.3" cy="187.6" r="1.03"/>
<circle cx="279.3" cy="187.6" r="2.57"/>
</g>
<path d="M279.3 187.6h-16.7" fill="none" stroke="#191924" stroke-width=".21" stroke-dasharray="6.3 1.3 1.3 1.3" stroke-dashoffset="-.1" stroke-linecap="butt"/>
<path d="M279.3 187.6h3.3M279.3 187.6v3.3M279.3 187.6v-3.1" fill="none" stroke="#191924" stroke-width=".21" stroke-dasharray="6.3 1.3 1.3 1.3" stroke-linecap="butt"/>
<g fill="none" stroke="#800080" stroke-width=".21">
<path d="M5 5h287v200h-287zM10 10h277v190h-277zM56.2 5v5M102.3 5v5M148.5 8v7M194.7 5v5M240.8 5v5M5 57.5h5M287 57.5h5M8 105h7M282 105h7M5 152.5h5"/>
<path d="M287 152.5h5M148.5 195v7M56.2 200v5M102.3 200v5M194.7 200v5M240.8 200v5"/>
</g>
<g fill="none" stroke="#808080" stroke-width=".21">
<path d="M152.1 155.2h134.9v44.8h-134.9zM200.2 155.2v44.8M223.6 155.2v14.1M259.5 155.2v44.8M152.1 176.6h48.1M152.1 174.1h48.1M152.1 171.6h48.1M152.1 179.1h107.4M167.5 171.6v7.5M187.1 171.6v7.5M200.2 169.3h59.3M200.2 162.2h23.4"/>
<path d="M259.5 162h27.5M200.2 197.2h86.8M200.2 191.3h86.8M249.1 197.2v2.8M259.5 183.6h27.5M273.6 191.3v5.9"/>
</g>
<path d="M41.2 71.7l-.8 3.3-1-.4zM125.8 77.2l1.5 3-1 .3zM69.3 99.7l2.6 2-.7 .7z" fill="#000"/>
<path d="M45.7 177.8v18.3M120.7 177.8v18.3M45.7 195.1l3.3-.5v1zM45.7 195.1h75" fill="none" stroke="#008000" stroke-width=".21"/>
<path d="M45.7 195.1l3.3-.5v1z" fill="#008000"/>
<path d="M117.4 194.6l3.3 .5-3.3 .5z" fill="none" stroke="#008000" stroke-width=".21"/>
<path d="M117.4 194.6l3.3 .5-3.3 .5z" fill="#008000"/>
<path d="M113.4 146.7h18.3M130.7 146.7l.5 3.3h-1zM130.7 146.7v38.4M113.4 185.1h18.3" fill="none" stroke="#008000" stroke-width=".21"/>
<path d="M130.7 146.7l.5 3.3h-1z" fill="#008000"/>
<path d="M130.2 181.8h1l-.5 3.3z" fill="none" stroke="#008000" stroke-width=".21"/>
<path d="M130.2 181.8h1l-.5 3.3z" fill="#008000"/>
<g fill="none" stroke="#000" stroke-width=".21">
<path d="M157.8 107.5h129.1v47.7h-129.1zM157.8 112.3h129.1M181.9 107.5v47.7M210.1 107.5v47.7M271.4 107.5v47.7M157.8 126.6h129.1M157.8 140.9h129.1M267.5 179.2h.8M267.5 178.4h.8M267.8 174.5h.7M267.8 173.7h.7M267.8 176.9h.8"/>
<path d="M267.8 176.1h.8M267.9 178v.8M268.1 173.3v.8M268.2 175.7v.8M272.8 169.8h.8M272.8 169h.8M273.2 168.6v.8M267.6 181.6h.8M267.6 180.8h.8M268 180.4v.8"/>
</g>
<g font-size="4.7">
<text x="23.2" y="113.7">3</text>
<text x="79.4" y="113.7">1</text>
<text x="135.7" y="113.7">2</text>
</g>
<g font-size="4.7" fill="#008000">
<text x="129.7" y="169.8" transform="rotate(-90 129.7 169.8)">384</text>
<text x="79.3" y="194.1">750</text>
</g>
<g font-size="3.5">
<text x="158.5" y="111.2">NR ELEMENTU</text>
<text x="183.5" y="111.2">NUMER CZĘŚCI</text>
<text x="234.3" y="111.2">NAZWA</text>
<text x="274.1" y="111.2">ILOŚĆ</text>
<text x="168.9" y="120.8">1</text>
<text x="182.4" y="120.8">OBX-P034</text>
<text x="223.3" y="120.8">PŁYTA MONTAŻOWA</text>
<text x="278.2" y="120.8">1</text>
<text x="168.9" y="135.1">2</text>
<text x="182.4" y="133.3">DIN 912 M5 x 16</text>
<text x="182.4" y="136.8">--- 16N</text>
<text x="277.2" y="135.1">22</text>
<text x="168.9" y="149">3</text>
<text x="182.4" y="145.5">Nakrętka</text>
<text x="182.4" y="149">wpustowa z</text>
<text x="277.2" y="149">22</text>
<text x="182.4" y="152.6">kulką 8 M5 ITEM</text>
</g>
<text font-size="2.9" x="14.9" y="207.6">Produkt SOLIDWORKS Maker. Tylko do użytku osobistego.</text>
<g font-size="2.8" fill="#800080">
<text x="32" y="8.2">6</text>
<text x="78.2" y="8.2">5</text>
<text x="124.4" y="8.2">4</text>
<text x="170.5" y="8.2">3</text>
<text x="216.7" y="8.2">2</text>
<text x="263.2" y="8.2">1</text>
<text x="6.5" y="34.4">D</text>
<text x="288.5" y="34.4">D</text>
<text x="6.5" y="81.9">C</text>
<text x="288.5" y="81.9">C</text>
<text x="6.5" y="129.4">B</text>
<text x="288.5" y="129.4">B</text>
<text x="6.5" y="176.9">A</text>
<text x="288.5" y="176.9">A</text>
<text x="32" y="203.2">6</text>
<text x="78.2" y="203.2">5</text>
<text x="124.4" y="203.2">4</text>
<text x="170.5" y="203.2">3</text>
<text x="216.7" y="203.2">2</text>
<text x="263.2" y="203.2">1</text>
</g>
<g font-size="2.8" fill="#191924">
<text x="211.6" y="176">ZESPÓŁ PŁYTY ELEKTRYCZNEJ</text>
<text x="223" y="186">OBX-A006</text>
<text x="264.9" y="196.5">1:5</text>
<text x="278.6" y="196.5">A4</text>
</g>
<g font-size="2.5" fill="#191924">
<text x="153" y="157.5">Półfabrykat:</text>
<text x="200.7" y="157.5">Masa [g]:</text>
<text x="207.5" y="160.6">2885.85</text>
<text x="224.1" y="157.5">Wykończenie:</text>
<text x="260.3" y="157.5">Materiał:</text>
<text x="200.7" y="164.3">Powierzchnia [m2]:</text>
<text x="266.7" y="164.5">Tolerancje</text>
<text x="152.5" y="173.6">Konstruował</text>
<text x="187.6" y="173.5">15.10.2026</text>
<text x="200.8" y="171.9">Nazwa detalu:</text>
<text x="152.5" y="176">Kreślił</text>
<text x="152.5" y="178.5">Sprawdzał</text>
<text x="187.6" y="176">04.11.2026</text>
<text x="200.9" y="181.3">Nr rys.</text>
<text x="200.8" y="193.5">Projekt:</text>
<text x="259.7" y="193.6">Skala:</text>
<text x="274.1" y="193.6">Format:</text>
<text x="200.7" y="199.3">Status:</text>
<text x="249.3" y="199.3">Rev.:</text>
<text x="259.6" y="199.2">Arkusz:</text>
<text x="271.9" y="199.2">1/1</text>
</g>
<g font-size="2.1">
<text x="260.2" y="167.4">SKRAWANIE: DIN ISO 2768-mk; Ra 3.2</text>
<text x="260.2" y="172.1">GIĘCIE BLACHY:</text>
<text x="260.2" y="169.8">CIECIE LASEREM:</text>
<text x="273.9" y="169.8">0.2mm</text>
<text x="260.2" y="174.5">≤#4mm =</text>
<text x="260.2" y="176.9">&gt;#4mm =</text>
<text x="260.2" y="179.2">≤60mm =</text>
<text x="268.6" y="179.2">1°</text>
<text x="268.9" y="174.5">0.5mm</text>
<text x="268.9" y="176.9">0.7mm</text>
<text x="260.2" y="181.6">&gt;60mm =</text>
<text x="268.7" y="181.6">0.5°</text>
</g>
</svg>
